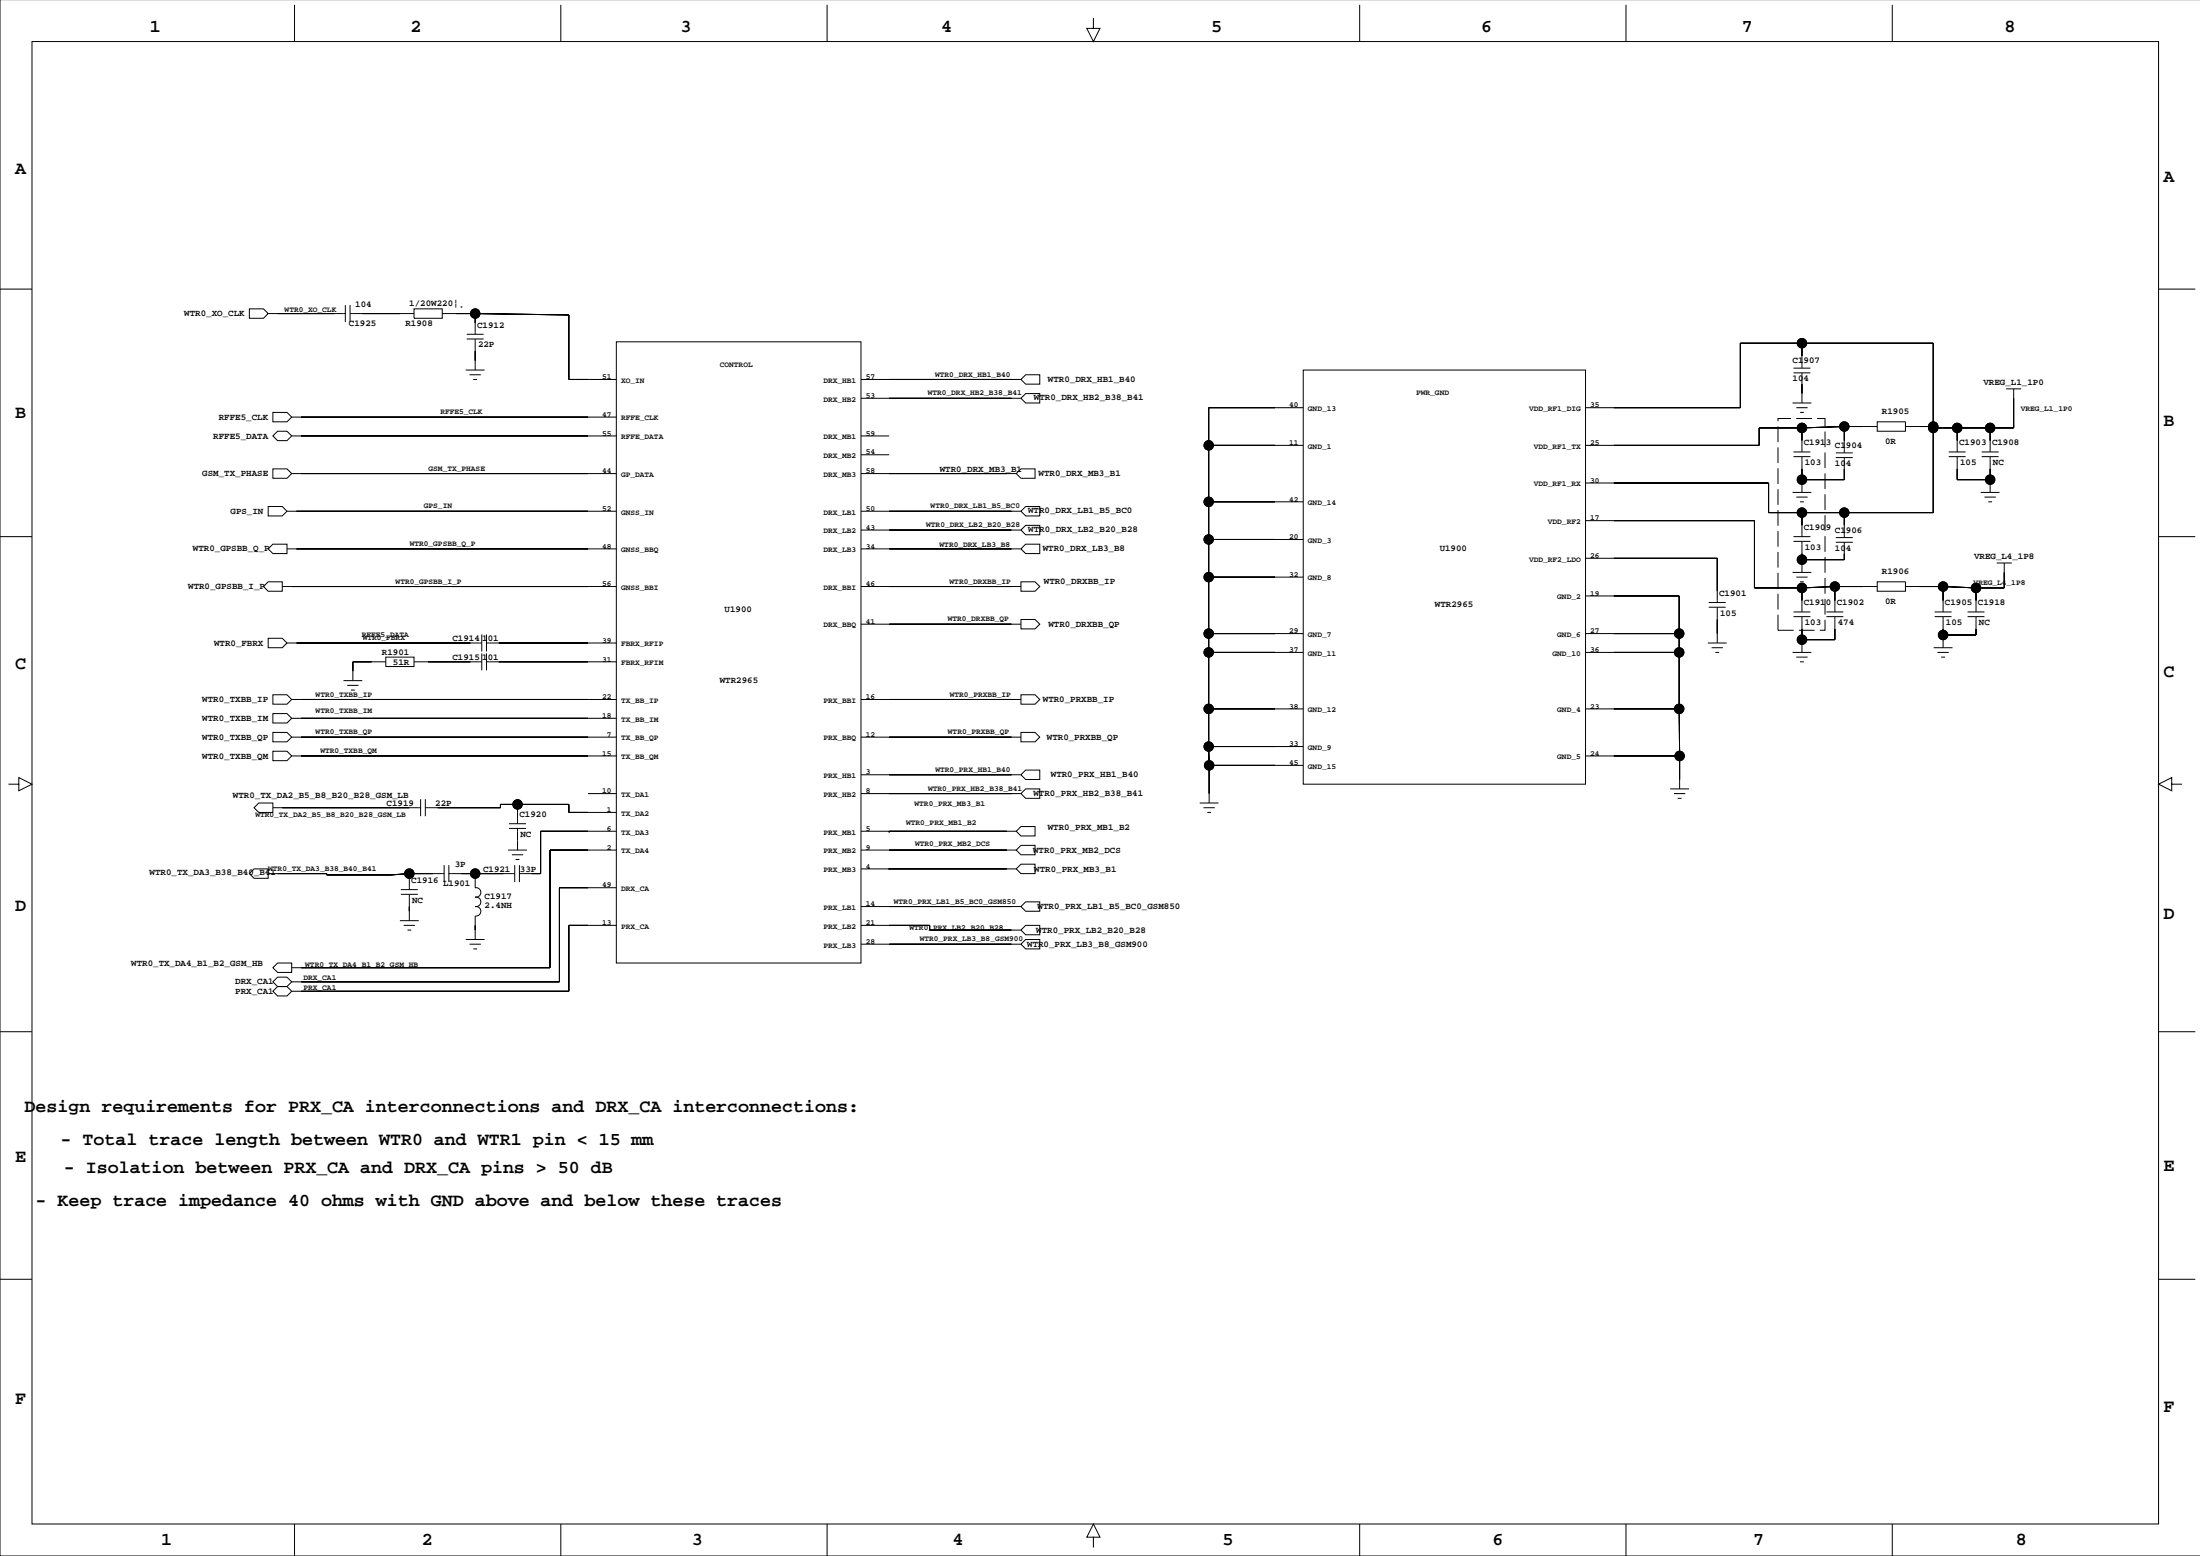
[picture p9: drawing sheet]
<svg xmlns="http://www.w3.org/2000/svg" width="594mm" height="420mm" viewBox="0 0 594 420" stroke-linecap="round" stroke-linejoin="round" font-family="sans-serif">
<g fill="none" stroke="#000" stroke-width=".27">
<path d="M0 -.1v419.9h593.8M8.6 11.2h573.9v400h-573.9zM79.5 1.3v9.9M151.3 1.3v9.9M223.2 1.3v9.9M295.1 4.9v2.8h1.8l-1.8 3.5-1.8-3.5h1.8M366.9 1.3v9.9M438.8 1.3v9.9M510.7 1.3v9.9M-.1 78h8.7M582.5 78h9.9M67.3 83.3h3.8l1.3 1.3-1.3 1.3h-3.8z"/>
<path d="M72.4 84.6h20.8M93.2 82.3v4.6M94.5 84.6h17.2M94.5 82.3v4.6M111.7 83.3h7.7v2.6h-7.7zM119.4 84.6h8.8M125.7 99.8h5.1M126 91.5h4.5M126 90.2h4.5M128.2 97.3h.1M128.2 84.6l25.3 .4v17.4h12.8M128.2 84.6v5.6"/>
<path d="M128.2 91.5v8.3M166.3 92.2h66.1v167.6h-66.1zM351.7 99.8h76.2v111.8h-76.2zM484 99.3h4.6M486.3 92.6v6.7M73.6 111.3h3.9l1.2 1.2-1.2 1.3h-3.9zM73.6 117.6l1.3-1.3h2.6l1.2 1.3-1.2 1.3h-2.6zM78.7 112.5h87.6M78.7 117.6h87.6M126.7 101.1h3.1M127.7 102.4h1M232.4 102.4h43.1"/>
<path d="M232.4 117.6h7.6M232.4 107.5h43.1M276.8 106.2h3.8v2.5h-3.8l-1.3-1.2zM276.8 101.1h3.8v2.5h-3.8l-1.3-1.2zM351.7 110h-25.5v91.4M427.9 110h41.8v-17.4h52v45.7h-44.4v-8h-49.4M483.8 108.7h5M484 100.6h4.6M484.8 110h3M485.8 111.3h1M486.3 106.2h.1M486.3 115.5h-11.5v4.7h-46.9"/>
<path d="M486.3 100.6v8.1M486.3 115.5v6.4M497.7 115.1v7.1M497.7 115.1h8.9M497.7 115.1l-11.4 .4M506.6 113.8h7.6v2.5h-7.6zM514.2 115.1h7.5M528.2 115.5v6.4M537.1 115.5v6.4M541.4 104.9h4.1M543.4 107.5h.1M543.4 104.9v10.6h-21.7"/>
<path d="M72.4 136.7h3.8l1.3 1.2-1.3 1.3h-3.8zM73.6 126.5h3.9l1.2 1.3-1.2 1.2h-3.9zM77.5 137.9h88.8M78.7 127.8h87.6M232.4 127.8h41.9M232.4 137.9h43.1M232.4 122.7h7.6M275.5 126.5h3.8v2.5h-3.8l-1.2-1.2zM276.8 136.7h3.8v2.5h-3.8l-1.3-1.3zM326.2 120.2h25.5M326.2 135.4h25.5M483.8 132.9h5"/>
<path d="M484 123.2h4.6M484 121.9h4.6M484.8 134.1h3M485.8 135.4h1M486.3 130.3h.1M486.3 123.2v9.7M486.3 138.3v6.5M495.4 122.2h4.6M495.4 123.5h4.6M497.7 123.5v5.9h-11.4M497.7 138.3v6.7M525.9 123.2h4.6"/>
<path d="M525.9 121.9h4.6M528.2 123.2v6.2h8.9M534.6 132.9h5M534.8 123.2h4.6M534.8 121.9h4.6M535.6 134.1h3M536.6 135.4h1M537.1 130.3h.1M537.1 123.2v9.7M-.1 144.8h8.7M72.4 157h3.8v2.5h-3.8l-1.3-1.3zM72.4 148.1l1.2-1.3h3.9v2.6h-3.9z"/>
<path d="M76.2 158.2h90.1M77.5 148.1h88.8M232.4 148.1h43.1M232.4 158.2h43.1M232.4 143h43.1M275.5 157h3.8l1.3 1.2-1.3 1.3h-3.8zM276.8 141.7h3.8v2.6h-3.8l-1.3-1.3zM276.8 146.8h3.8v2.6h-3.8l-1.3-1.3zM326.2 145.5h25.5M326.2 155.7h25.5M427.9 140.5h45.6v18.1h12.8M427.9 150.6h35.5v12"/>
<path d="M483.8 154.4h5M484 144.8h4.6M484 146.1h4.6M484.8 155.7h3M485.8 157h1M486.3 151.9h.1M486.3 146.1v8.3M486.3 158.6v6.5M495.2 158.2h11.4M495.2 158.2v6.9M495.2 158.2l-8.9 .4M495.4 145h4.6"/>
<path d="M495.4 146.3h4.6M497.7 146.3v4.7h-11.4M506.6 157h7.6v2.5h-7.6zM514.2 158.2h10.2M524.4 158.2v6.9M524.4 158.2l8.9 .4M533.3 158.6v6.5M538.9 151.9h4M540.9 154.4h.1M540.9 151.9v6.7h-7.6M582.5 144.8h9.9M72.4 172.2h3.8l1.3 1.3-1.3 1.3h-3.8z"/>
<path d="M77.5 173.5h52.5M104.1 177.3h7.6v2.5h-7.6zM104.1 178.6h-8.9v5M111.7 178.6h18.3M130 171.2v4.6M130 176.3v4.5M131.3 178.6h35M131.3 173.5h35M131.3 171.2v4.6M131.3 176.3v4.5M232.4 168.4h43.1M275.5 167.1h3.8l1.3 1.3-1.3 1.3h-3.8z"/>
<path d="M326.2 170.9h25.5M326.2 176h25.5M427.9 170.9h25.3M427.9 160.8h25.3v30.5M427.9 176h25.3M460.9 173.5h5.1M461.2 163.8h4.5M461.2 162.6h4.5M461.9 174.8h3.1M462.9 176h1.1M463.4 170.9h.1M463.4 163.8v9.7"/>
<path d="M483.8 176h5M484 166.4h4.6M484 165.1h4.6M484.8 177.3h3M485.8 178.6h1M486.3 173.5h.1M486.3 166.4v9.6M492.9 166.4h4.6M492.9 165.1h4.6M495.2 166.4v6.2h-8.9M521.9 174.8h5M522.1 166.4h4.6"/>
<path d="M522.1 165.1h4.6M522.9 176h3M523.9 177.3h1M524.4 172.2h.1M524.4 166.4v8.4M531 166.4h4.6M531 165.1h4.6M533.3 166.4v4.9h-8.9M73.6 197.6h3.9l1.2 1.3-1.2 1.2h-3.9zM73.6 192.5h3.9l1.2 1.3-1.2 1.3h-3.9zM73.6 187.4h3.9l1.2 1.3-1.2 1.3h-3.9zM78.7 188.7h87.6"/>
<path d="M78.7 193.8h87.6M78.7 198.9h87.6M92.7 183.6h5.1M93.7 184.9h3.1M94.7 186.2h1M95.2 181.1h.1M232.4 188.7h43.1M232.4 198.9h43.1M275.5 197.6h3.8l1.3 1.3-1.3 1.2h-3.8zM275.5 187.4h3.8l1.3 1.3-1.3 1.3h-3.8zM326.2 191.3h25.5M427.9 191.3h25.3"/>
<path d="M453.2 191.3l.1 12.7M2.3 211.6h2.8v-1.8l3.5 1.8-3.5 1.8v-1.8M68.6 217.9l1.2-1.2h3.8v2.5h-3.8zM73.6 202.7h3.9l1.2 1.3-1.2 1.2h-3.9zM73.6 217.9h39.9M78.7 204h87.6M113.5 215.6v4.6M114.8 217.9h20.3v-.9h18.4v2.2h12.8M114.8 215.6v4.6M139.7 217v5.2M158.7 214.1h7.6M232.4 214.1h43.1"/>
<path d="M232.4 209h43.1M276.8 207.8h3.8v2.5h-3.8l-1.3-1.3zM276.8 212.8h3.8v2.6h-3.8l-1.3-1.3zM323.8 216.7h5.1M324.8 217.9h3M325.8 219.2h1M326.2 201.4h25.5M326.2 201.4l.1 5.1M326.3 214.1h.1M326.3 206.5h25.4M326.3 206.5v10.2M427.9 204h25.4"/>
<path d="M450.7 212.8h5.1M451.8 214.1h3M452.8 215.4h1M453.3 210.3h.1M453.3 204v8.8M586.1 211.6v-1.8l-3.6 1.8 3.6 1.8v-1.8h2.8M67.3 235.7l1.3-1.3h3.8v2.6h-3.8zM72.4 235.7h15.8v.4h17.1M105.3 236.1h.1M110.5 235.7h9.4M110.5 235.7v4.3M110.5 235.7l-5.2 .4"/>
<path d="M119.9 233.4v4.6M121.1 235.7h17.8M121.1 233.4v4.6M128.2 239.5h.1M128.2 235.7v3.8M128.2 239.5a1.29 1.29 0 0 1 1.6 1.3 1.29 1.29 0 0 1-1.6 1.2M137.1 229.3h5.1M137.4 223.5h4.6M137.4 222.2h4.6M138.1 230.6h3.1M138.9 233.4v4.6M139.2 231.9h1"/>
<path d="M139.7 226.8h.1M139.7 223.5v5.8M140.2 233.4v4.6M166.3 224.3h-20.4v11.4h-5.7M166.3 229.3h-17.9v31.8h-69.7M166.3 239.5h-15.3v25.4h-72.3M232.4 224.3h41.9M232.4 229.3h41.9M232.4 234.4h41.9M240 224.3v.2M274.3 234.4l1.2-1.2h3.8v2.5h-3.8zM275.5 223h3.8v2.5h-3.8l-1.2-1.2z"/>
<path d="M275.5 228.1h3.8v2.5h-3.8l-1.2-1.3zM107.9 248.4h5.1M108.2 241.3h4.6M108.2 240h4.6M108.9 249.7h3.1M110 250.9h1M110.5 245.9h.1M110.5 241.3v7.1M125.7 253.5h5.1M126.7 254.7h3.1M127.7 256h1M128.2 250.9h.1"/>
<path d="M128.2 242h.1M128.2 244.6h.1M128.2 242a1.29 1.29 0 0 1 1.6 1.3 1.29 1.29 0 0 1-1.6 1.3M128.2 244.6a1.29 1.29 0 0 1 1.6 1.3 1.29 1.29 0 0 1-1.6 1.2v6.4M166.3 249.7h-12.8v17.7h-74.8M232.4 249.7h18.5v1.2h24.6M232.4 244.6h43.1M232.4 254.7h43.1M276.8 249.7h3.8v2.5h-3.8l-1.3-1.3zM276.8 253.5h3.8v2.5h-3.8l-1.3-1.3zM276.8 243.3h3.8v2.6h-3.8l-1.3-1.3zM-.1 278.4h8.7"/>
<path d="M73.6 264.9l1.3-1.3h2.6l1.2 1.3-1.2 1.3h-2.6zM73.6 267.4l1.3-1.2h2.6l1.2 1.2-1.2 1.3h-2.6zM73.6 261.1l1.3-1.3h3.8v2.6h-3.8zM582.5 278.4h9.9M-.1 345.1h8.7M582.5 345.1h9.9M79.5 411.2v8.7M151.3 411.2v8.7M223.2 411.2v8.7M295.1 414.7h1.8l-1.8-3.5-1.8 3.5h1.8v2.8M366.9 411.2v8.7M438.8 411.2v8.7"/>
<path d="M510.7 411.2v8.7"/>
<circle cx="128.2" cy="84.6" r="1.27"/>
<circle cx="486.3" cy="92.6" r="1.27"/>
<circle cx="486.3" cy="115.5" r="1.27"/>
<circle cx="497.7" cy="115.1" r="1.27"/>
<circle cx="521.7" cy="115.5" r="1.27"/>
<circle cx="521.7" cy="115.1" r="1.27"/>
<circle cx="528.2" cy="115.5" r="1.27"/>
<circle cx="537.1" cy="115.5" r="1.27"/>
<circle cx="326.2" cy="120.2" r="1.27"/>
<circle cx="326.2" cy="135.4" r="1.27"/>
<circle cx="486.3" cy="138.3" r="1.27"/>
<circle cx="486.3" cy="129.4" r="1.27"/>
<circle cx="497.7" cy="138.3" r="1.27"/>
<circle cx="537.1" cy="129.4" r="1.27"/>
<circle cx="326.2" cy="155.7" r="1.27"/>
<circle cx="326.2" cy="145.5" r="1.27"/>
<circle cx="486.3" cy="151" r="1.27"/>
<circle cx="486.3" cy="158.6" r="1.27"/>
<circle cx="495.2" cy="158.2" r="1.27"/>
<circle cx="524.4" cy="158.2" r="1.27"/>
<circle cx="533.3" cy="158.6" r="1.27"/>
<circle cx="326.2" cy="176" r="1.27"/>
<circle cx="326.2" cy="170.9" r="1.27"/>
<circle cx="453.2" cy="170.9" r="1.27"/>
<circle cx="453.2" cy="176" r="1.27"/>
<circle cx="486.3" cy="172.6" r="1.27"/>
<circle cx="524.4" cy="171.3" r="1.27"/>
<circle cx="326.2" cy="191.3" r="1.27"/>
<circle cx="453.2" cy="191.3" r="1.27"/>
<circle cx="139.7" cy="217" r="1.27"/>
<circle cx="326.2" cy="201.4" r="1.27"/>
<circle cx="326.3" cy="206.5" r="1.27"/>
<circle cx="453.3" cy="204" r="1.27"/>
<circle cx="110.5" cy="235.7" r="1.27"/>
<circle cx="128.2" cy="235.7" r="1.27"/>
</g>
<g fill="#000" stroke="#000" stroke-width=".27">
<path d="M74.9 84.6h15.2z" fill-rule="evenodd"/>
<path d="M97.8 84.6h10.1z" fill-rule="evenodd"/>
<path d="M128.2 94.8v2.5z" fill-rule="evenodd"/>
<path d="M123.2 84.6h5z" fill-rule="evenodd"/>
<path d="M128.2 84.6v2.5z" fill-rule="evenodd"/>
<path d="M153.5 85v17.4z" fill-rule="evenodd"/>
<path d="M128.2 84.6l25.3 .4z" fill-rule="evenodd"/>
<path d="M469.7 92.6v17.4z" fill-rule="evenodd"/>
<path d="M469.7 92.6h16.6z" fill-rule="evenodd"/>
<path d="M486.3 92.6v3.4z" fill-rule="evenodd"/>
<path d="M486.3 92.6h35.4z" fill-rule="evenodd"/>
<path d="M521.7 92.6v22.5z" fill-rule="evenodd"/>
<path d="M81.3 117.6h77.4z" fill-rule="evenodd"/>
<path d="M81.3 112.5h77.4z" fill-rule="evenodd"/>
<path d="M153.5 102.4h5.2z" fill-rule="evenodd"/>
<path d="M240 102.4h33z" fill-rule="evenodd"/>
<path d="M240 107.5h33z" fill-rule="evenodd"/>
<path d="M326.2 110v10.2z" fill-rule="evenodd"/>
<path d="M326.2 110h17.9z" fill-rule="evenodd"/>
<path d="M435.5 110h34.2z" fill-rule="evenodd"/>
<path d="M474.8 115.5v4.7z" fill-rule="evenodd"/>
<path d="M486.3 103.6v2.6z" fill-rule="evenodd"/>
<path d="M486.3 115.5v3.4z" fill-rule="evenodd"/>
<path d="M474.8 115.5h11.5z" fill-rule="evenodd"/>
<path d="M497.7 115.1v3.8z" fill-rule="evenodd"/>
<path d="M486.3 115.5l11.4-.4z" fill-rule="evenodd"/>
<path d="M497.7 115.1h5.1z" fill-rule="evenodd"/>
<path d="M518 115.1h3.7z" fill-rule="evenodd"/>
<path d="M521.7 115.1v.4z" fill-rule="evenodd"/>
<path d="M521.7 115.5v22.8z" fill-rule="evenodd"/>
<path d="M521.7 115.5h2.6z" fill-rule="evenodd"/>
<path d="M528.2 115.5v3.4z" fill-rule="evenodd"/>
<path d="M524.3 115.5h3.9z" fill-rule="evenodd"/>
<path d="M537.1 115.5v3.4z" fill-rule="evenodd"/>
<path d="M528.2 115.5h8.9z" fill-rule="evenodd"/>
<path d="M537.1 115.5h6.3z" fill-rule="evenodd"/>
<path d="M543.4 107.5v8z" fill-rule="evenodd"/>
<path d="M81.3 127.8h77.4z" fill-rule="evenodd"/>
<path d="M80 137.9h78.7z" fill-rule="evenodd"/>
<path d="M240 127.8h31.7z" fill-rule="evenodd"/>
<path d="M240 137.9h33z" fill-rule="evenodd"/>
<path d="M326.2 120.2v15.2z" fill-rule="evenodd"/>
<path d="M326.2 135.4v10.1z" fill-rule="evenodd"/>
<path d="M326.2 135.4h17.9z" fill-rule="evenodd"/>
<path d="M326.2 120.2h17.9z" fill-rule="evenodd"/>
<path d="M435.5 120.2h39.3z" fill-rule="evenodd"/>
<path d="M435.5 130.3h41.8z" fill-rule="evenodd"/>
<path d="M477.3 130.3v8z" fill-rule="evenodd"/>
<path d="M486.3 129.4v.9z" fill-rule="evenodd"/>
<path d="M486.3 126.5v2.9z" fill-rule="evenodd"/>
<path d="M486.3 138.3v3.4z" fill-rule="evenodd"/>
<path d="M477.3 138.3h9z" fill-rule="evenodd"/>
<path d="M497.7 126.5v2.9z" fill-rule="evenodd"/>
<path d="M486.3 129.4h11.4z" fill-rule="evenodd"/>
<path d="M497.7 138.3v3.4z" fill-rule="evenodd"/>
<path d="M486.3 138.3h11.4z" fill-rule="evenodd"/>
<path d="M497.7 138.3h24z" fill-rule="evenodd"/>
<path d="M528.2 126.5v2.9z" fill-rule="evenodd"/>
<path d="M537.1 126.5v2.9z" fill-rule="evenodd"/>
<path d="M528.2 129.4h8.9z" fill-rule="evenodd"/>
<path d="M537.1 129.4v.9z" fill-rule="evenodd"/>
<path d="M78.7 158.2h80z" fill-rule="evenodd"/>
<path d="M80 148.1h78.7z" fill-rule="evenodd"/>
<path d="M240 158.2h33z" fill-rule="evenodd"/>
<path d="M240 148.1h33z" fill-rule="evenodd"/>
<path d="M240 143h33z" fill-rule="evenodd"/>
<path d="M326.2 145.5v10.2z" fill-rule="evenodd"/>
<path d="M326.2 155.7v15.2z" fill-rule="evenodd"/>
<path d="M326.2 155.7h17.9z" fill-rule="evenodd"/>
<path d="M326.2 145.5h17.9z" fill-rule="evenodd"/>
<path d="M435.5 150.6h27.9z" fill-rule="evenodd"/>
<path d="M463.4 150.6v8.9z" fill-rule="evenodd"/>
<path d="M473.5 140.5v18.1z" fill-rule="evenodd"/>
<path d="M435.5 140.5h38z" fill-rule="evenodd"/>
<path d="M486.3 151v.9z" fill-rule="evenodd"/>
<path d="M486.3 149.4v1.6z" fill-rule="evenodd"/>
<path d="M486.3 158.6v3.5z" fill-rule="evenodd"/>
<path d="M473.5 158.6h12.8z" fill-rule="evenodd"/>
<path d="M495.2 158.2v3.9z" fill-rule="evenodd"/>
<path d="M486.3 158.6l8.9-.4z" fill-rule="evenodd"/>
<path d="M497.7 149.4v1.6z" fill-rule="evenodd"/>
<path d="M486.3 151h11.4z" fill-rule="evenodd"/>
<path d="M495.2 158.2h7.6z" fill-rule="evenodd"/>
<path d="M524.4 158.2v3.9z" fill-rule="evenodd"/>
<path d="M518 158.2h6.4z" fill-rule="evenodd"/>
<path d="M533.3 158.6v3.5z" fill-rule="evenodd"/>
<path d="M524.4 158.2l8.9 .4z" fill-rule="evenodd"/>
<path d="M540.9 154.4v4.2z" fill-rule="evenodd"/>
<path d="M533.3 158.6h7.6z" fill-rule="evenodd"/>
<path d="M95.2 178.6v2.5z" fill-rule="evenodd"/>
<path d="M95.2 178.6h5.1z" fill-rule="evenodd"/>
<path d="M80 173.5h47z" fill-rule="evenodd"/>
<path d="M115.5 178.6h11.5z" fill-rule="evenodd"/>
<path d="M134.6 178.6h24.1z" fill-rule="evenodd"/>
<path d="M134.6 173.5h24.1z" fill-rule="evenodd"/>
<path d="M240 168.4h33z" fill-rule="evenodd"/>
<path d="M326.2 170.9v5.1z" fill-rule="evenodd"/>
<path d="M326.2 176v15.3z" fill-rule="evenodd"/>
<path d="M326.2 176h17.9z" fill-rule="evenodd"/>
<path d="M326.2 170.9h17.9z" fill-rule="evenodd"/>
<path d="M435.5 176h17.7z" fill-rule="evenodd"/>
<path d="M435.5 170.9h17.7z" fill-rule="evenodd"/>
<path d="M435.5 160.8h17.7z" fill-rule="evenodd"/>
<path d="M453.2 160.8v10.1z" fill-rule="evenodd"/>
<path d="M453.2 170.9v5.1z" fill-rule="evenodd"/>
<path d="M453.2 176v15.3z" fill-rule="evenodd"/>
<path d="M463.4 167.1v3.8z" fill-rule="evenodd"/>
<path d="M486.3 172.6v.9z" fill-rule="evenodd"/>
<path d="M486.3 169.7v2.9z" fill-rule="evenodd"/>
<path d="M495.2 169.7v2.9z" fill-rule="evenodd"/>
<path d="M486.3 172.6h8.9z" fill-rule="evenodd"/>
<path d="M524.4 169.7v1.6z" fill-rule="evenodd"/>
<path d="M524.4 171.3v.9z" fill-rule="evenodd"/>
<path d="M533.3 169.7v1.6z" fill-rule="evenodd"/>
<path d="M524.4 171.3h8.9z" fill-rule="evenodd"/>
<path d="M81.3 188.7h77.4z" fill-rule="evenodd"/>
<path d="M81.3 193.8h77.4z" fill-rule="evenodd"/>
<path d="M81.3 198.9h77.4z" fill-rule="evenodd"/>
<path d="M240 188.7h33z" fill-rule="evenodd"/>
<path d="M240 198.9h33z" fill-rule="evenodd"/>
<path d="M326.2 191.3v10.1z" fill-rule="evenodd"/>
<path d="M326.2 191.3h17.9z" fill-rule="evenodd"/>
<path d="M453.2 191.3l.1 12.7z" fill-rule="evenodd"/>
<path d="M435.5 191.3h17.7z" fill-rule="evenodd"/>
<path d="M76.2 217.9h34.3z" fill-rule="evenodd"/>
<path d="M135.1 217v.9z" fill-rule="evenodd"/>
<path d="M118.1 217.9h17z" fill-rule="evenodd"/>
<path d="M139.7 217v2.2z" fill-rule="evenodd"/>
<path d="M135.1 217h4.6z" fill-rule="evenodd"/>
<path d="M153.5 217v2.2z" fill-rule="evenodd"/>
<path d="M139.7 217h13.8z" fill-rule="evenodd"/>
<path d="M81.3 204h77.4z" fill-rule="evenodd"/>
<path d="M153.5 219.2h5.2z" fill-rule="evenodd"/>
<path d="M240 214.1h33z" fill-rule="evenodd"/>
<path d="M240 209h33z" fill-rule="evenodd"/>
<path d="M326.2 201.4l.1 5.1z" fill-rule="evenodd"/>
<path d="M326.3 206.5v7.6z" fill-rule="evenodd"/>
<path d="M326.3 206.5h17.8z" fill-rule="evenodd"/>
<path d="M326.2 201.4h17.9z" fill-rule="evenodd"/>
<path d="M435.5 204h17.8z" fill-rule="evenodd"/>
<path d="M453.3 204v6.3z" fill-rule="evenodd"/>
<path d="M74.9 235.7h13.3z" fill-rule="evenodd"/>
<path d="M88.2 235.7v.4z" fill-rule="evenodd"/>
<path d="M88.2 236.1h17.1z" fill-rule="evenodd"/>
<path d="M110.5 235.7v1.3z" fill-rule="evenodd"/>
<path d="M105.3 236.1l5.2-.4z" fill-rule="evenodd"/>
<path d="M110.5 235.7h6.3z" fill-rule="evenodd"/>
<path d="M124.4 235.7h3.8z" fill-rule="evenodd"/>
<path d="M128.2 235.7v1.3z" fill-rule="evenodd"/>
<path d="M128.2 235.7h7.7z" fill-rule="evenodd"/>
<path d="M143.5 235.7h2.4z" fill-rule="evenodd"/>
<path d="M145.9 224.3v11.4z" fill-rule="evenodd"/>
<path d="M148.4 229.3v31.8z" fill-rule="evenodd"/>
<path d="M151 239.5v25.4z" fill-rule="evenodd"/>
<path d="M148.4 229.3h10.3z" fill-rule="evenodd"/>
<path d="M145.9 224.3h12.8z" fill-rule="evenodd"/>
<path d="M151 239.5h7.7z" fill-rule="evenodd"/>
<path d="M240 224.3v.2z" fill-rule="evenodd"/>
<path d="M240 224.3v.2z" fill-rule="evenodd"/>
<path d="M240 229.3h31.7z" fill-rule="evenodd"/>
<path d="M239.9 234.4h31.8z" fill-rule="evenodd"/>
<path d="M240 224.3h31.7z" fill-rule="evenodd"/>
<path d="M110.5 244.6v1.3z" fill-rule="evenodd"/>
<path d="M128.2 249.7v1.2z" fill-rule="evenodd"/>
<path d="M153.5 249.7v17.7z" fill-rule="evenodd"/>
<path d="M153.5 249.7h5.2z" fill-rule="evenodd"/>
<path d="M240 249.7h10.9z" fill-rule="evenodd"/>
<path d="M250.9 249.7v1.2z" fill-rule="evenodd"/>
<path d="M240 244.6h33z" fill-rule="evenodd"/>
<path d="M240 254.7h33z" fill-rule="evenodd"/>
<path d="M250.9 250.9h22.1z" fill-rule="evenodd"/>
<path d="M81.3 261.1h67.1z" fill-rule="evenodd"/>
<path d="M81.3 264.9h69.7z" fill-rule="evenodd"/>
<path d="M81.3 267.4h72.2z" fill-rule="evenodd"/>
<circle cx="128.2" cy="84.6" r="1.27"/>
<circle cx="486.3" cy="92.6" r="1.27"/>
<circle cx="486.3" cy="115.5" r="1.27"/>
<circle cx="497.7" cy="115.1" r="1.27"/>
<circle cx="521.7" cy="115.5" r="1.27"/>
<circle cx="521.7" cy="115.1" r="1.27"/>
<circle cx="528.2" cy="115.5" r="1.27"/>
<circle cx="537.1" cy="115.5" r="1.27"/>
<circle cx="326.2" cy="120.2" r="1.27"/>
<circle cx="326.2" cy="135.4" r="1.27"/>
<circle cx="486.3" cy="138.3" r="1.27"/>
<circle cx="486.3" cy="129.4" r="1.27"/>
<circle cx="497.7" cy="138.3" r="1.27"/>
<circle cx="537.1" cy="129.4" r="1.27"/>
<circle cx="326.2" cy="155.7" r="1.27"/>
<circle cx="326.2" cy="145.5" r="1.27"/>
<circle cx="486.3" cy="151" r="1.27"/>
<circle cx="486.3" cy="158.6" r="1.27"/>
<circle cx="495.2" cy="158.2" r="1.27"/>
<circle cx="524.4" cy="158.2" r="1.27"/>
<circle cx="533.3" cy="158.6" r="1.27"/>
<circle cx="326.2" cy="176" r="1.27"/>
<circle cx="326.2" cy="170.9" r="1.27"/>
<circle cx="453.2" cy="170.9" r="1.27"/>
<circle cx="453.2" cy="176" r="1.27"/>
<circle cx="486.3" cy="172.6" r="1.27"/>
<circle cx="524.4" cy="171.3" r="1.27"/>
<circle cx="326.2" cy="191.3" r="1.27"/>
<circle cx="453.2" cy="191.3" r="1.27"/>
<circle cx="139.7" cy="217" r="1.27"/>
<circle cx="326.2" cy="201.4" r="1.27"/>
<circle cx="326.3" cy="206.5" r="1.27"/>
<circle cx="453.3" cy="204" r="1.27"/>
<circle cx="110.5" cy="235.7" r="1.27"/>
<circle cx="128.2" cy="235.7" r="1.27"/>
</g>
<path d="M479.8 112.9h12.7v57.1h-12.7z" fill="none" stroke="#000" stroke-width=".27" stroke-dasharray="4.2 1.4" stroke-linecap="butt"/>
<g font-size="4.9">
<text x="40.4" y="8.5">1</text>
<text x="110.8" y="8.5">2</text>
<text x="183.6" y="8.5">3</text>
<text x="254" y="8.5">4</text>
<text x="326.9" y="8.5">5</text>
<text x="399.7" y="8.5">6</text>
<text x="470.1" y="8.5">7</text>
<text x="540.9" y="8.5">8</text>
<text x="4.1" y="46.9">A</text>
<text x="583.9" y="49.2">A</text>
<text x="4.1" y="112.7">B</text>
<text x="583.9" y="114.9">B</text>
<text x="4.1" y="180.5">C</text>
<text x="583.9" y="182.7">C</text>
<text x="4.1" y="245.7">D</text>
<text x="583.9" y="248">D</text>
<text x="6.6" y="299.9">Design requirements for PRX_CA interconnections and DRX_CA interconnections:</text>
<text x="16.4" y="308.8">- Total trace length between WTR0 and WTR1 pin &lt; 15 mm</text>
<text x="4.1" y="313.5">E</text>
<text x="17.2" y="316.5">- Isolation between PRX_CA and DRX_CA pins &gt; 50 dB</text>
<text x="583.9" y="315.8">E</text>
<text x="9.6" y="325.3">- Keep trace impedance 40 ohms with GND above and below these traces</text>
<text x="4.1" y="378.8">F</text>
<text x="583.9" y="381.1">F</text>
<text x="43.5" y="416.9">1</text>
<text x="113.8" y="416.9">2</text>
<text x="186.7" y="416.9">3</text>
<text x="257" y="416.9">4</text>
<text x="329.9" y="416.9">5</text>
<text x="402.8" y="416.9">6</text>
<text x="473.1" y="416.9">7</text>
<text x="544" y="416.9">8</text>
</g>
<g font-size="2.5">
<text x="95.9" y="82.9">104</text>
<text x="110.5" y="82.6">1/20W220¦¸</text>
<text x="49.7" y="85.3">WTR0_XO_CLK</text>
<text x="94.2" y="88">C1925</text>
<text x="109.4" y="88">R1908</text>
<text x="128.7" y="88.4">C1912</text>
<text x="129" y="93.7">22P</text>
<text x="483.8" y="98">C1907</text>
<text x="282.8" y="103">WTR0_DRX_HB1_B40</text>
<text x="483.8" y="102.9">104</text>
<text x="535.3" y="103.8">VREG_L1_1P0</text>
<text x="59" y="113.2">RFFE5_CLK</text>
<text x="279" y="108">WTR0_DRX_HB2_B38_B41</text>
<text x="507.9" y="111.8">R1905</text>
<text x="57.6" y="118.3">RFFE5_DATA</text>
<text x="508.7" y="119.7">0R</text>
<text x="486.8" y="120.2">C1913</text>
<text x="487.1" y="125.5">103</text>
<text x="495.2" y="120.8">C1904</text>
<text x="495.2" y="125.7">104</text>
<text x="528.7" y="120.2">C1903</text>
<text x="529" y="125.5">105</text>
<text x="537.6" y="120.2">C1908</text>
<text x="537.8" y="125.5">NC</text>
<text x="54.6" y="128.5">GSM_TX_PHASE</text>
<text x="253.6" y="127.3">WTR0_DRX_MB3_B1</text>
<text x="280.3" y="128.5">WTR0_DRX_MB3_B1</text>
<text x="62.2" y="138.6">GPS_IN</text>
<text x="277.5" y="138.5">WTR0_DRX_LB1_B5_BC0</text>
<text x="277.5" y="143.6">WTR0_DRX_LB2_B20_B28</text>
<text x="486.8" y="143">C1909</text>
<text x="495.2" y="143.7">C1906</text>
<text x="52.1" y="148.8">WTR0_GPSBB_Q_P</text>
<text x="281.4" y="148.8">WTR0_DRX_LB3_B8</text>
<text x="388.5" y="148.6">U1900</text>
<text x="487.1" y="148.3">103</text>
<text x="495.2" y="148.6">104</text>
<text x="507.9" y="154.9">R1906</text>
<text x="532.7" y="150.8">VREG_L4_1P8</text>
<text x="50.8" y="158.9">WTR0_GPSBB_I_P</text>
<text x="281.7" y="157.7">WTR0_DRXBB_IP</text>
<text x="464" y="160.8">C1901</text>
<text x="195.5" y="165.1">U1900</text>
<text x="387.3" y="163.8">WTR2965</text>
<text x="464.2" y="166.1">105</text>
<text x="486.8" y="163.3">C1910</text>
<text x="495.7" y="163.3">C1902</text>
<text x="508.7" y="162.9">0R</text>
<text x="524.9" y="163.3">C1905</text>
<text x="533.8" y="163.3">C1918</text>
<text x="122.1" y="173">C1914</text>
<text x="130.1" y="173">101</text>
<text x="282.9" y="169.1">WTR0_DRXBB_QP</text>
<text x="487.1" y="168.7">103</text>
<text x="495.9" y="168.7">474</text>
<text x="525.2" y="168.7">105</text>
<text x="534" y="168.7">NC</text>
<text x="57.8" y="174.2">WTR0_FBRX</text>
<text x="103.1" y="176.9">R1901</text>
<text x="106" y="179.4">51R</text>
<text x="122.1" y="178.1">C1915</text>
<text x="130.1" y="178.1">101</text>
<text x="194.3" y="184.1">WTR2965</text>
<text x="54.6" y="189.4">WTR0_TXBB_IP</text>
<text x="281.4" y="189.4">WTR0_PRXBB_IP</text>
<text x="54.6" y="194.5">WTR0_TXBB_IM</text>
<text x="54.6" y="199.6">WTR0_TXBB_QP</text>
<text x="282.5" y="199.6">WTR0_PRXBB_QP</text>
<text x="54.6" y="204.6">WTR0_TXBB_QM</text>
<text x="283.6" y="209.7">WTR0_PRX_HB1_B40</text>
<text x="62.9" y="215.2">WTR0_TX_DA2_B5_B8_B20_B28_GSM_LB</text>
<text x="278.9" y="214.8">WTR0_PRX_HB2_B38_B41</text>
<text x="104.3" y="217.5">C1919</text>
<text x="117.4" y="217.5">22P</text>
<text x="140.2" y="220.5">C1920</text>
<text x="140.4" y="225.8">NC</text>
<text x="282.8" y="223.9">WTR0_PRX_MB1_B2</text>
<text x="122.7" y="234">3P</text>
<text x="278.8" y="230">WTR0_PRX_MB2_DCS</text>
<text x="40.4" y="236.1">WTR0_TX_DA3_B38_B40_B41</text>
<text x="111" y="238.2">C1916</text>
<text x="119.6" y="239.1">L1901</text>
<text x="130.4" y="235.3">C1921</text>
<text x="140.3" y="235.3">33P</text>
<text x="279.1" y="235.2">WTR0_PRX_MB3_B1</text>
<text x="111.2" y="243.6">NC</text>
<text x="130.8" y="242.6">C1917</text>
<text x="130.8" y="245.1">2.4NH</text>
<text x="280" y="245.2">WTR0_PRX_LB1_B5_BC0_GSM850</text>
<text x="279.7" y="251.6">WTR0_PRX_LB2_B20_B28</text>
<text x="277.2" y="255.4">WTR0_PRX_LB3_B8_GSM900</text>
<text x="35.4" y="260.6">WTR0_TX_DA4_B1_B2_GSM_HB</text>
<text x="63.5" y="265.6">DRX_CA1</text>
<text x="63.5" y="268.1">PRX_CA1</text>
</g>
<g font-size="2.1">
<text x="76.8" y="84.2">WTR0_XO_CLK</text>
<text x="194.3" y="99">CONTROL</text>
<text x="252.4" y="101.6">WTR0_DRX_HB1_B40</text>
<text x="162.5" y="102.3">51</text>
<text x="167.6" y="103.3">XO_IN</text>
<text x="222.2" y="103.3">DRX_HB1</text>
<text x="233.6" y="107.4">53</text>
<text x="233.6" y="102.3">57</text>
<text x="250.4" y="106.7">WTR0_DRX_HB2_B38_B41</text>
<text x="382.2" y="106.6">PWR_GND</text>
<text x="118.8" y="111.8">RFFE5_CLK</text>
<text x="162.5" y="112.5">47</text>
<text x="167.6" y="113.4">RFFE_CLK</text>
<text x="222.2" y="108.3">DRX_HB2</text>
<text x="347.9" y="109.9">40</text>
<text x="353" y="110.9">GND_13</text>
<text x="412.7" y="110.9">VDD_RF1_DIG</text>
<text x="429.2" y="109.9">35</text>
<text x="545.3" y="110.9">VREG_L1_1P0</text>
<text x="162.5" y="117.5">55</text>
<text x="167.6" y="118.5">RFFE_DATA</text>
<text x="222.2" y="118.5">DRX_MB1</text>
<text x="233.6" y="117.5">59</text>
<text x="222.2" y="123.6">DRX_MB2</text>
<text x="233.6" y="122.6">54</text>
<text x="347.9" y="120.1">11</text>
<text x="353" y="121">GND_1</text>
<text x="413.9" y="121">VDD_RF1_TX</text>
<text x="429.2" y="120.1">25</text>
<text x="115.7" y="127">GSM_TX_PHASE</text>
<text x="162.5" y="127.7">44</text>
<text x="167.6" y="128.7">GP_DATA</text>
<text x="222.2" y="128.7">DRX_MB3</text>
<text x="233.6" y="127.7">58</text>
<text x="413.9" y="131.2">VDD_RF1_RX</text>
<text x="429.2" y="130.2">30</text>
<text x="114.4" y="137.2">GPS_IN</text>
<text x="162.5" y="137.8">52</text>
<text x="233.6" y="137.8">50</text>
<text x="251.2" y="137.2">WTR0_DRX_LB1_B5_BC0</text>
<text x="347.9" y="135.3">42</text>
<text x="353" y="136.3">GND_14</text>
<text x="167.6" y="138.8">GNSS_IN</text>
<text x="222.2" y="138.8">DRX_LB1</text>
<text x="222.2" y="143.9">DRX_LB2</text>
<text x="233.6" y="142.9">43</text>
<text x="250" y="142.3">WTR0_DRX_LB2_B20_B28</text>
<text x="417.7" y="141.4">VDD_RF2</text>
<text x="429.2" y="140.4">17</text>
<text x="110.6" y="147.3">WTR0_GPSBB_Q_P</text>
<text x="162.5" y="148">48</text>
<text x="167.6" y="149">GNSS_BBQ</text>
<text x="222.2" y="149">DRX_LB3</text>
<text x="233.6" y="148">34</text>
<text x="253.6" y="147.5">WTR0_DRX_LB3_B8</text>
<text x="347.9" y="145.5">20</text>
<text x="353" y="146.4">GND_3</text>
<text x="347.9" y="155.6">32</text>
<text x="412.7" y="151.5">VDD_RF2_LDO</text>
<text x="429.2" y="150.5">26</text>
<text x="106.8" y="157.5">WTR0_GPSBB_I_P</text>
<text x="162.5" y="158.2">56</text>
<text x="167.6" y="159.1">GNSS_BBI</text>
<text x="222.2" y="159.1">DRX_BBI</text>
<text x="233.6" y="158.2">46</text>
<text x="256.3" y="157.5">WTR0_DRXBB_IP</text>
<text x="353" y="156.6">GND_8</text>
<text x="420.3" y="161.7">GND_2</text>
<text x="429.2" y="160.7">19</text>
<text x="532.6" y="157.9">VREG_L4_1P8</text>
<text x="255.8" y="167.7">WTR0_DRXBB_QP</text>
<text x="97.6" y="171.9">RFFE5_DATA</text>
<text x="97.9" y="172.7">WTR0_FBRX</text>
<text x="162.5" y="173.4">39</text>
<text x="222.2" y="169.3">DRX_BBQ</text>
<text x="233.6" y="168.3">41</text>
<text x="347.9" y="170.9">29</text>
<text x="353" y="171.8">GND_7</text>
<text x="420.3" y="171.8">GND_6</text>
<text x="429.2" y="170.9">27</text>
<text x="162.5" y="178.5">31</text>
<text x="167.6" y="179.5">FBRX_RFIM</text>
<text x="167.6" y="174.4">FBRX_RFIP</text>
<text x="347.9" y="175.9">37</text>
<text x="353" y="176.9">GND_11</text>
<text x="419" y="176.9">GND_10</text>
<text x="429.2" y="175.9">36</text>
<text x="85.2" y="188">WTR0_TXBB_IP</text>
<text x="162.5" y="188.6">22</text>
<text x="167.6" y="189.6">TX_BB_IP</text>
<text x="222.2" y="189.6">PRX_BBI</text>
<text x="233.6" y="188.6">16</text>
<text x="256.3" y="188">WTR0_PRXBB_IP</text>
<text x="347.9" y="191.2">38</text>
<text x="429.2" y="191.2">23</text>
<text x="85.2" y="192.4">WTR0_TXBB_IM</text>
<text x="162.5" y="193.7">18</text>
<text x="167.6" y="194.7">TX_BB_IM</text>
<text x="353" y="192.1">GND_12</text>
<text x="420.3" y="192.1">GND_4</text>
<text x="85.2" y="198.1">WTR0_TXBB_QP</text>
<text x="86.5" y="203.2">WTR0_TXBB_QM</text>
<text x="162.5" y="203.9">15</text>
<text x="163.8" y="198.8">7</text>
<text x="167.6" y="199.8">TX_BB_QP</text>
<text x="222.2" y="199.8">PRX_BBQ</text>
<text x="233.6" y="198.8">12</text>
<text x="255.8" y="198.1">WTR0_PRXBB_QP</text>
<text x="347.9" y="201.3">33</text>
<text x="353" y="202.3">GND_9</text>
<text x="429.2" y="203.9">24</text>
<text x="167.6" y="204.8">TX_BB_QM</text>
<text x="222.2" y="209.9">PRX_HB1</text>
<text x="233.6" y="209">3</text>
<text x="252.4" y="208.3">WTR0_PRX_HB1_B40</text>
<text x="347.9" y="206.4">45</text>
<text x="353" y="207.4">GND_15</text>
<text x="420.3" y="204.8">GND_5</text>
<text x="162.5" y="214">10</text>
<text x="167.6" y="215">TX_DA1</text>
<text x="222.2" y="215">PRX_HB2</text>
<text x="233.6" y="214">8</text>
<text x="250.5" y="213.4">WTR0_PRX_HB2_B38_B41</text>
<text x="68.9" y="220.3">WTR0_TX_DA2_B5_B8_B20_B28_GSM_LB</text>
<text x="163.8" y="219.1">1</text>
<text x="167.6" y="220.1">TX_DA2</text>
<text x="246.8" y="217.6">WTR0_PRX_MB3_B1</text>
<text x="163.8" y="224.2">6</text>
<text x="167.6" y="225.2">TX_DA3</text>
<text x="222.2" y="225.2">PRX_MB1</text>
<text x="233.6" y="224.2">5</text>
<text x="244.5" y="222.5">WTR0_PRX_MB1_B2</text>
<text x="163.8" y="229.3">2</text>
<text x="167.6" y="230.2">TX_DA4</text>
<text x="222.2" y="230.2">PRX_MB2</text>
<text x="233.6" y="229.3">9</text>
<text x="246.9" y="228.3">WTR0_PRX_MB2_DCS</text>
<text x="72.4" y="235.1">WTR0_TX_DA3_B38_B40_B41</text>
<text x="162.5" y="239.4">49</text>
<text x="222.2" y="235.3">PRX_MB3</text>
<text x="233.6" y="234.3">4</text>
<text x="167.6" y="240.4">DRX_CA</text>
<text x="222.2" y="245.5">PRX_LB1</text>
<text x="233.6" y="244.5">14</text>
<text x="241.2" y="243.8">WTR0_PRX_LB1_B5_BC0_GSM850</text>
<text x="162.5" y="249.6">13</text>
<text x="167.6" y="250.6">PRX_CA</text>
<text x="222.2" y="250.6">PRX_LB2</text>
<text x="233.6" y="249.6">21</text>
<text x="245.5" y="250.9">WTR0_PRX_LB2_B20_B28</text>
<text x="222.2" y="255.6">PRX_LB3</text>
<text x="233.6" y="254.7">28</text>
<text x="248.2" y="254">WTR0_PRX_LB3_B8_GSM900</text>
<text x="82.4" y="260.8">WTR0_TX_DA4_B1_B2_GSM_HB</text>
<text x="81.9" y="264.5">DRX_CA1</text>
<text x="81.9" y="267.1">PRX_CA1</text>
</g>
</svg>
